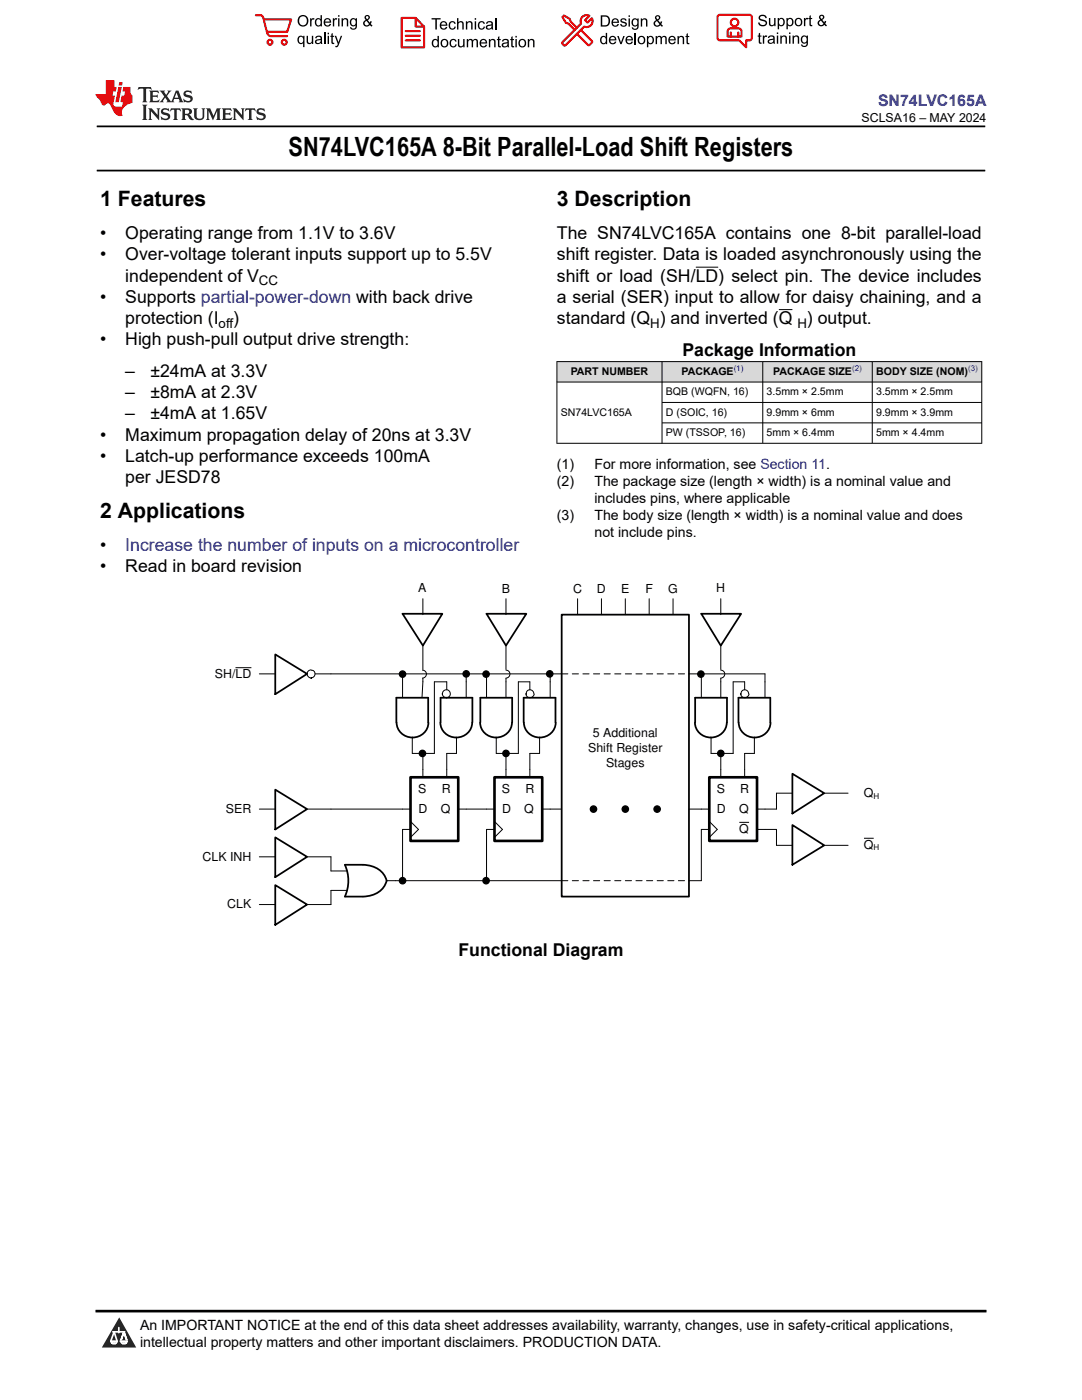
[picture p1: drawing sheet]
<svg xmlns="http://www.w3.org/2000/svg" width="216mm" height="279mm" viewBox="0 0 216 279" stroke-linecap="round" stroke-linejoin="round" font-family="sans-serif">
<path d="M19.3 25.2h177.3M19.3 34h177.3" fill="none" stroke="#000" stroke-width=".35"/>
<path d="M138.8 53.3h4.5M155.4 61.8h2.7" fill="none" stroke="#000" stroke-width=".2"/>
<g fill="#d8d8d8">
<path d="M111.1 72.2h84.8v4h-84.8z" fill-rule="evenodd"/>
<path d="M111.2 72.2h20.8v4h-20.8z" fill-rule="evenodd"/>
<path d="M132.2 72.2h19.9v4h-19.9z" fill-rule="evenodd"/>
<path d="M152.3 72.2h21.7v4h-21.7z" fill-rule="evenodd"/>
<path d="M174.1 72.2h21.7v4h-21.7z" fill-rule="evenodd"/>
</g>
<g fill="none" stroke="#000" stroke-width=".2">
<path d="M111.1 72.2h84.9M111.1 76.2h84.9M111.1 72.1v16.4M132.1 72.1v16.4M152.2 72.1v16.4M174.1 72.1v16.4M195.9 72.1v16.4M111.1 88.5h84.9M132.1 80.3h63.9M132.1 84.4h63.9M84.4 119.5v3.2M101 119.5v3.2"/>
<path d="M47 133.3h3.2M51.8 134.5h3.1M62.9 134.5h49.2M80.3 135.2v4M84.3 133.7a.79 .79 0 0 1 .8 .8 .79 .79 0 0 1-.8 .8M84.4 135.4l-.2 3.8M84.4 128.8v4.8M88.3 138.5a.83 .83 0 0 0 .8 .7 .8 .8 0 0 0 .8-.8 .8 .8 0 0 0-.9-.8 .8 .8 0 0 0-.7 .9M89.1 137.7v-1.6h-2.4v14.3h-4.4v-3.2M93 134.5v4.7M97.1 135.2v4M101 133.7a.79 .79 0 0 1 .8 .8 .79 .79 0 0 1-.8 .8"/>
<path d="M101 128.8v4.8M101 135.4v3.8M104.9 138.5a.81 .81 0 0 0 1 .8 .81 .81 0 0 0 .6-1.2 .81 .81 0 0 0-1.3-.2l-.2 .6M105.7 137.7v-1.6h-2.3v14.3h-4.4v-3.2M109.8 134.5v4.7M84.4 150.4v4.7M91.1 147.2v3.2h-2v4.7M101 150.4v4.7M107.7 147.2v3.2h-2v4.7M51.8 161.5h3.1M51.8 171h3.1M61.3 171h4.7v2.8h3.2"/>
<path d="M61.3 161.5h20.6M69.2 177.7h-3.2v2.8h-4.7M77.2 175.8h34.9M81.9 165.5h-1.6v10.3M81.9 163.9l1.6 1.6-1.6 1.6M91.4 161.5h1.6M97.1 161.5h1.6M98.7 165.5h-1.6v10.3M98.7 163.9l1.6 1.6-1.6 1.6M108.2 161.5h1.6M51.8 180.5h3.1"/>
<circle cx="62.1" cy="134.5" r=".79"/>
</g>
<g fill="none" stroke="#000" stroke-width=".35">
<path d="M54.9 130.6l6.4 3.9-6.4 4zM80.3 122.5h8l-3.9 6.3zM97.1 122.5h7.9l-4 6.3zM54.9 157.6l6.4 3.9-6.4 4zM79.1 144.2v-5h6.3v5M79.1 144.2a3.2 3.2 0 0 0 3.2 3 3.2 3.2 0 0 0 3.2-3M87.9 144.2a3.2 3.2 0 0 0 3.1 3 3.2 3.2 0 0 0 3.2-3M87.9 144.2v-5h6.4v5M95.8 144.2a3.2 3.2 0 0 0 3.2 3 3.2 3.2 0 0 0 3.2-3M95.8 144.2v-5h6.4v5M104.5 144.2v-5h6.3v5M104.5 144.2a3.2 3.2 0 0 0 3.2 3 3.2 3.2 0 0 0 3.2-3"/>
<path d="M54.9 167.1l6.4 3.9-6.4 4.1zM54.9 176.6l6.4 3.9-6.4 4.1zM68.8 172.6a7.6 7.6 0 0 1 0 6.3M68.9 172.6h3.5M68.9 178.9h3.5M72.5 172.6a4.6 4.6 0 0 1 4.7 3.2 4.6 4.6 0 0 1-4.7 3.1"/>
</g>
<g fill="#000">
<circle cx="80.3" cy="134.5" r=".63"/>
<circle cx="93" cy="134.5" r=".63"/>
<circle cx="97" cy="134.5" r=".63"/>
<circle cx="109.7" cy="134.5" r=".63"/>
<circle cx="84.3" cy="150.4" r=".63"/>
<circle cx="101" cy="150.4" r=".63"/>
<circle cx="80.3" cy="175.8" r=".64"/>
<circle cx="97" cy="175.8" r=".64"/>
</g>
<g fill="none" stroke="#000" stroke-width=".25">
<circle cx="80.3" cy="134.5" r=".63"/>
<circle cx="93" cy="134.5" r=".63"/>
<circle cx="97" cy="134.5" r=".63"/>
<circle cx="109.7" cy="134.5" r=".63"/>
<circle cx="84.3" cy="150.4" r=".63"/>
<circle cx="101" cy="150.4" r=".63"/>
<circle cx="80.3" cy="175.8" r=".64"/>
<circle cx="97" cy="175.8" r=".64"/>
</g>
<path d="M81.9 155.1h9.5v12.7h-9.5zM98.7 155.1h9.5v12.7h-9.5z" fill="none" stroke="#000" stroke-width=".53"/>
<path d="M112.1 122.7h25.4v56.2h-25.4z" fill-rule="evenodd" fill="#fff"/>
<path d="M112.1 122.7h25.4v56.2h-25.4zM139.9 122.5h8l-4.1 6.3zM138.7 144.2a3.2 3.2 0 0 0 3.1 3 3.2 3.2 0 0 0 3.2-3M138.7 144.2v-5h6.4v5M147.4 144.2v-5h6.3v5M147.4 144.2a3.2 3.2 0 0 0 3.2 3 3.2 3.2 0 0 0 3.1-3M158.1 154.4l6.4 3.9-6.4 4.1zM158.1 164.6l6.4 4.1-6.4 3.9z" fill="none" stroke="#000" stroke-width=".35"/>
<path d="M112.1 134.5h25.4M112.1 175.8h25.4" fill="none" stroke="#000" stroke-width=".2" stroke-dasharray="1.2 .9"/>
<g fill="#000">
<circle cx="139.9" cy="134.5" r=".63"/>
<circle cx="143.8" cy="150.4" r=".63"/>
<circle cx="118.4" cy="161.5" r=".63"/>
<circle cx="124.8" cy="161.5" r=".63"/>
<circle cx="131.1" cy="161.5" r=".63"/>
</g>
<g fill="none" stroke="#000" stroke-width=".25">
<circle cx="139.9" cy="134.5" r=".63"/>
<circle cx="143.8" cy="150.4" r=".63"/>
<circle cx="118.4" cy="161.5" r=".63"/>
<circle cx="124.8" cy="161.5" r=".63"/>
<circle cx="131.1" cy="161.5" r=".63"/>
</g>
<g fill="none" stroke="#000" stroke-width=".2">
<path d="M115.2 119.5v3.2M120 119.5v3.2M124.8 119.5v3.2M129.5 119.5v3.2M134.3 119.5v3.2M143.8 119.5v3.2M137.5 134.5h15.1v4.7M139.9 135.2v4M143.8 133.7a.79 .79 0 0 1 .8 .8 .79 .79 0 0 1-.8 .8M143.8 128.8v4.8M143.8 135.4v3.8M147.8 138.5a.81 .81 0 0 0 1 .8 .81 .81 0 0 0 .5-1.2 .81 .81 0 0 0-1.3-.2l-.1 .6"/>
<path d="M148.6 137.7v-1.6h-2.3v14.3h-4.4v-3.2M143.8 150.4v4.7M150.5 147.2v3.2h-1.9v4.7M158.1 158.3h-3.2v3.2h-3.8M164.5 158.3h4.7M93 161.5h4.1M109.8 161.5h2.3M137.5 161.5h4M141.5 165.5h-1.6v10.3h-2.4M141.5 163.9l1.6 1.6-1.6 1.6M147.5 164.1h2M151.1 165.5h3.8v3.2h3.2"/>
<path d="M164.5 168.7h4.7M172.4 167.3h1.9"/>
</g>
<path d="M141.5 155.1h9.6v12.7h-9.6z" fill="none" stroke="#000" stroke-width=".53"/>
<path d="M0 0h215.9v23.8h-215.9z" fill-rule="evenodd" fill="#fff"/>
<path d="M27.7 17.4l-.2 .6 .5-.3h.6v.1v2.2l-.2 .4h1l-.2-.4v-2.2v-.1h.5l.5 .3-.1-.6zM29.8 18.1l.2 .4v1.5l-.2 .4h1.9l.1-.6a1.08 1.08 0 0 1-1.3 .2v-.7h.6l.4 .2v-.6l-.4 .2h-.6v-.6l.2-.1a1 1 0 0 1 1 .2l-.1-.5zM31.8 18.1l1 1.1-1 1.2h.9l-.2-.2 .4-.7 .5 .7-.2 .2h1.6l-.2-.2 .1-.4h1l.1 .4-.1 .2h.9l-.2-.3-.8-2h-.5l-1 2.2-.8-1.1 .9-1.1h-.8l.2 .2-.5 .7-.3-.7 .1-.2zM35.2 18.5l.4 1h-.8zM36.8 18.2a.65 .65 0 0 0-.2 .7 .65 .65 0 0 0 .6 .5l.7 .2 .1 .2a.79 .79 0 0 1-.7 .4 .79 .79 0 0 1-.7-.5l.1 .7 .2-.1a.93 .93 0 0 0 1.1 .1 .93 .93 0 0 0 .4-1 1.46 1.46 0 0 0-1.2-.6l-.1-.3a1.09 1.09 0 0 1 1.2 .2l-.2-.6-.1 .1-.6-.2zM28.4 20.9l.2 .4v2.3l-.2 .3h1l-.2-.3v-2.3l.2-.4zM29.6 21.6l.2 .4v1.6l-.2 .3h.8l-.3-.3v-1.4l1.7 1.8v-2l.2-.4h-.8l.2 .2 .1 1.1-1.2-1.3zM32.3 21.8a.65 .65 0 0 0-.2 .7 .65 .65 0 0 0 .7 .4l.6 .2 .1 .2a.79 .79 0 0 1-.7 .4 .79 .79 0 0 1-.7-.5l.1 .7 .2-.1a.93 .93 0 0 0 1.1 .1 .93 .93 0 0 0 .4-.9 1.46 1.46 0 0 0-1.2-.6l-.1-.4a1.09 1.09 0 0 1 1.2 .2l-.2-.6-.1 .1-.6-.1zM34.1 21.6l-.1 .7a.63 .63 0 0 1 .7-.4l.1 1.7-.3 .3h1l-.2-.3v-1.7a.66 .66 0 0 1 .8 .4l-.1-.7zM36.2 21.6l.2 .4v1.6l-.2 .3h.9l-.2-.2v-.7h.5l.1 .2a.79 .79 0 0 0 1.2 .6l-1-.9a.61 .61 0 0 0 .6-.6 .61 .61 0 0 0-.5-.6zM36.9 21.9h.2a.47 .47 0 0 1 .5 .1 .47 .47 0 0 1 .1 .5l-.2 .2h-.6zM38.5 21.6l.2 .2a2.27 2.27 0 0 0 .4 2 1.04 1.04 0 0 0 1.7-.7v-1.3l.2-.2h-.8l.2 .4v1.1a.6 .6 0 0 1-.6 .6 .6 .6 0 0 1-.6-.6v-1.1l.3-.4zM41.1 21.6l.2 .4v1.6l-.2 .3h.7l-.2-.3v-1.5l.9 1.9 .8-1.9v1.5l-.2 .3h1l-.3-.3v-1.6l.3-.4h-.8l-.7 1.5-.7-1.5zM44.3 21.6l.2 .4v1.6l-.2 .3h1.9l.1-.5a1.09 1.09 0 0 1-1.3 .1v-.6h.6l.4 .1v-.6l-.4 .2h-.6v-.6l.2-.1a1.01 1.01 0 0 1 1 .3l-.1-.6zM46.4 21.6l.3 .4v1.6l-.3 .3h.8l-.2-.3v-1.4l1.6 1.8v-2l.2-.4h-.7l.2 .2v1.1l-1.2-1.3zM49 21.6l-.1 .7a.63 .63 0 0 1 .8-.4v1.7l-.3 .3h1l-.2-.3v-1.7a.66 .66 0 0 1 .8 .4l-.1-.7zM51.4 21.8a.65 .65 0 0 0-.2 .7 .65 .65 0 0 0 .6 .4l.6 .2 .2 .2a.79 .79 0 0 1-.8 .4 .79 .79 0 0 1-.6-.5l.1 .7 .2-.1a.93 .93 0 0 0 1 .1 .93 .93 0 0 0 .5-.9 1.46 1.46 0 0 0-1.3-.6l-.1-.4a1.09 1.09 0 0 1 1.3 .2l-.2-.6-.2 .1-.5-.1z" fill="#231f20"/>
<path d="M21.1 16v2.8h-2.1l.1 .3 .9 1a.95 .95 0 0 0 .9 .9 .59 .59 0 0 1 .6-.4 .59 .59 0 0 1 .5 .4l.4 .8a1.59 1.59 0 0 0 2.1 1.3 1.61 1.61 0 0 1 1-2.2l1-.4-.1-1.5a1.59 1.59 0 0 1-.4-1.6h-1.4l-.2 .9h.5l-.1 .8h-.5l-.2 1v.2l.4 .1-.2 .9h-.6a.73 .73 0 0 1-1.1-.7l.3-1.5h-.5l.2-.8h.5l.2-.9h-.5v-1.4zM23.6 17.4l-.6 3h.7l.6-3zM23.8 16.4l-.1 .7h.7l.1-.7z" fill="#ed1c24"/>
<g fill="#000">
<path d="M59.4 4.2a1.12 1.12 0 0 1 2.2 0 1.12 1.12 0 0 1-2.2 0zM59.9 3.5a.89 .89 0 0 0-.1 1.1 .89 .89 0 0 0 1.1 .4 .88 .88 0 0 0 .3-1.3 .88 .88 0 0 0-1.3-.2z" fill-rule="evenodd"/>
<path d="M59.5 7.3l.5-.2 .5 .3v-.3h.3v2.3h-.3v-.8a.74 .74 0 0 1-1 0 .74 .74 0 0 1-.1-1zM59.8 7.5a.57 .57 0 0 0-.2 .7 .57 .57 0 0 0 .8 .2 .57 .57 0 0 0 .1-.7 .57 .57 0 0 0-.7-.2z" fill-rule="evenodd"/>
<path d="M61.9 3.6h.2v.3l.2-.2 .3-.1 .2 .1-.1 .3a.36 .36 0 0 0-.5 0 .36 .36 0 0 0 0 .4v.9h-.3z" fill-rule="evenodd"/>
<path d="M61.2 7.1h.3v.9a.41 .41 0 0 0 .4 .6 .41 .41 0 0 0 .3-.6v-.9h.3v1.7h-.2v-.3a.58 .58 0 0 1-.7 .3 .58 .58 0 0 1-.4-.6z" fill-rule="evenodd"/>
<path d="M63 3.8l.5-.2 .5 .2v-.8h.2v2.3h-.2v-.2a.75 .75 0 0 1-1-.1 .75 .75 0 0 1-.1-1zM63.2 4a.57 .57 0 0 0-.1 .7 .57 .57 0 0 0 .8 .2 .57 .57 0 0 0 .1-.7 .57 .57 0 0 0-.8-.2z" fill-rule="evenodd"/>
<path d="M63 7.3a.74 .74 0 0 1 1-.1 .74 .74 0 0 1 .3 .9v.7h-.3v-.2a.57 .57 0 0 1-.8 .2 .57 .57 0 0 1-.2-.8l1-.3a.41 .41 0 0 0-.4-.4 .41 .41 0 0 0-.4 .4l-.3-.1zM63.2 8.2a.35 .35 0 0 0 .2 .5 .35 .35 0 0 0 .5-.3l.1-.4z" fill-rule="evenodd"/>
<path d="M65.4 6.5h.3v.3h-.3zM65.4 7.1h.3v1.7h-.3z" fill-rule="evenodd"/>
<path d="M64.8 3.8a.76 .76 0 0 1 .9-.1 .76 .76 0 0 1 .4 .8h-1.2a.47 .47 0 0 0 .3 .6 .47 .47 0 0 0 .6-.4l.3 .1a.82 .82 0 0 1-1.3 .3 .82 .82 0 0 1 0-1.3zM65 4l-.1 .3h.9l-.3-.4z" fill-rule="evenodd"/>
<path d="M66.4 3.6h.3v.3l.1-.2 .4-.1 .1 .1-.1 .3a.36 .36 0 0 0-.4 0 .36 .36 0 0 0-.1 .4v.9h-.3z" fill-rule="evenodd"/>
<path d="M66.1 6.7l.3-.1v.5h.3v.3h-.3v.9l.1 .2h.2v.3a.41 .41 0 0 1-.4-.1 .41 .41 0 0 1-.2-.4v-.9h-.2v-.3h.2z" fill-rule="evenodd"/>
<path d="M66.8 7.1h.3l.4 1.4 .5-1.4h.3l-.6 1.7a.57 .57 0 0 1-.8 .6v-.3a.37 .37 0 0 0 .5-.3z" fill-rule="evenodd"/>
<path d="M67.5 3h.2v.3h-.2zM67.5 3.6h.2v1.7h-.2z" fill-rule="evenodd"/>
<path d="M68.2 3.6h.2v.3a.58 .58 0 0 1 .7-.3 .58 .58 0 0 1 .4 .7v1h-.3v-1a.4 .4 0 0 0-.4-.5 .4 .4 0 0 0-.4 .6v.9h-.2z" fill-rule="evenodd"/>
<path d="M70 3.8l.5-.2 .5 .2v-.2h.2v1.5a.71 .71 0 0 1-.5 .8 .71 .71 0 0 1-.8-.5h.2a.46 .46 0 0 0 .6 .3 .46 .46 0 0 0 .3-.6 .78 .78 0 0 1-1.1-.2 .78 .78 0 0 1 .1-1.1zM70.2 4a.53 .53 0 0 0-.1 .8 .53 .53 0 0 0 .8 0 .54 .54 0 0 0 0-.7 .54 .54 0 0 0-.7-.1z" fill-rule="evenodd"/>
<path d="M72.9 3.1a.53 .53 0 0 1 .8 .1 .53 .53 0 0 1-.3 .8l.4 .5 .1-.3 .3 .1-.2 .5 .3 .3-.2 .2-.3-.3a.71 .71 0 0 1-1.2 .1 .71 .71 0 0 1 .4-1.1l-.3-.5zM73 3.5a.3 .3 0 0 0 .6 0 .3 .3 0 0 0-.6 0zM72.9 4.3a.45 .45 0 0 0 0 .7 .45 .45 0 0 0 .7-.2l-.5-.6z" fill-rule="evenodd"/>
<path d="M86.1 3.6h1.8v.3h-.7v2h-.3v-2h-.8z" fill-rule="evenodd"/>
<path d="M86.3 8l.5-.2 .5 .2v-.8h.3v2.2h-.3v-.2a.76 .76 0 0 1-1 0 .76 .76 0 0 1-.1-1zM86.6 8.1a.58 .58 0 0 0-.2 .8 .58 .58 0 0 0 .8 .2 .58 .58 0 0 0 .1-.8 .58 .58 0 0 0-.7-.2z" fill-rule="evenodd"/>
<path d="M88.2 7.9a.81 .81 0 0 1 1.1 .2 .81 .81 0 0 1-.2 1.1 .81 .81 0 0 1-1.1-.1l-.1-.8zM88.3 8.1a.57 .57 0 0 0 0 .9 .57 .57 0 0 0 .8 0 .57 .57 0 0 0 0-.8 .57 .57 0 0 0-.8-.1z" fill-rule="evenodd"/>
<path d="M88 4.4a.77 .77 0 0 1 .9-.1 .77 .77 0 0 1 .4 .8h-1.3a.48 .48 0 0 0 .4 .6 .48 .48 0 0 0 .6-.3h.3a.83 .83 0 0 1-1.3 .4 .83 .83 0 0 1 0-1.4zM88.2 4.6l-.2 .3h1l-.3-.4z" fill-rule="evenodd"/>
<path d="M89.7 4.4a.7 .7 0 0 1 1.2 .3l-.2 .1a.45 .45 0 0 0-.6-.3 .45 .45 0 0 0-.3 .6 .45 .45 0 0 0 .3 .6 .45 .45 0 0 0 .6-.4h.3a.76 .76 0 0 1-1.1 .6 .76 .76 0 0 1-.3-1.1z" fill-rule="evenodd"/>
<path d="M89.9 8a.7 .7 0 0 1 1.2 .3h-.3a.45 .45 0 0 0-.5-.3 .45 .45 0 0 0-.3 .6 .45 .45 0 0 0 .3 .6 .45 .45 0 0 0 .6-.4l.2 .1a.76 .76 0 0 1-1 .5 .76 .76 0 0 1-.4-1.1z" fill-rule="evenodd"/>
<path d="M91.2 3.6h.3v.8a.59 .59 0 0 1 .7-.2 .59 .59 0 0 1 .3 .7v1h-.2v-1a.4 .4 0 0 0-.5-.4 .4 .4 0 0 0-.3 .5v.9h-.3z" fill-rule="evenodd"/>
<path d="M91.4 7.8h.2v.9a.41 .41 0 0 0 .5 .5 .41 .41 0 0 0 .3-.5v-.9h.3v1.6h-.3v-.2a.58 .58 0 0 1-.7 .3 .58 .58 0 0 1-.3-.7z" fill-rule="evenodd"/>
<path d="M93 4.2h.2v.3a.59 .59 0 0 1 .7-.3 .59 .59 0 0 1 .4 .7v1h-.3v-1a.41 .41 0 0 0-.4-.5 .41 .41 0 0 0-.4 .6v.9h-.2z" fill-rule="evenodd"/>
<path d="M93.1 7.8h.3v.2a.56 .56 0 0 1 1 0 .54 .54 0 0 1 .6-.2 .54 .54 0 0 1 .4 .5v1.1h-.3v-1a.34 .34 0 0 0-.3-.4 .34 .34 0 0 0-.4 .3v1.1h-.3v-1a.38 .38 0 0 0-.5-.4 .38 .38 0 0 0-.2 .6v.8h-.3z" fill-rule="evenodd"/>
<path d="M94.7 3.6h.3v.3h-.3zM94.7 4.2h.3v1.7h-.3z" fill-rule="evenodd"/>
<path d="M95.5 4.4a.7 .7 0 0 1 1.3 .3l-.3 .1a.45 .45 0 0 0-.6-.3 .45 .45 0 0 0-.3 .6 .45 .45 0 0 0 .3 .6 .45 .45 0 0 0 .6-.4h.3a.76 .76 0 0 1-1.1 .6 .76 .76 0 0 1-.3-1.1z" fill-rule="evenodd"/>
<path d="M95.9 8a.77 .77 0 0 1 .9-.2 .77 .77 0 0 1 .4 .9h-1.2a.48 .48 0 0 0 .3 .5 .48 .48 0 0 0 .6-.3h.3a.83 .83 0 0 1-1.3 .4 .83 .83 0 0 1 0-1.3zM96.1 8.1l-.1 .4h.9l-.2-.5z" fill-rule="evenodd"/>
<path d="M97.5 7.8h.3v.2a.59 .59 0 0 1 .7-.2 .59 .59 0 0 1 .4 .6v1h-.3v-1a.41 .41 0 0 0-.5-.4 .41 .41 0 0 0-.3 .5v.9h-.3z" fill-rule="evenodd"/>
<path d="M97.1 4.4a.74 .74 0 0 1 1-.1 .74 .74 0 0 1 .3 .9v.7h-.3v-.2a.59 .59 0 0 1-.8 .2 .59 .59 0 0 1-.3-.8l1.1-.3a.42 .42 0 0 0-.4-.4 .42 .42 0 0 0-.5 .4l-.2-.1zM97.3 5.3a.36 .36 0 0 0 .2 .5 .36 .36 0 0 0 .5-.2l.1-.5z" fill-rule="evenodd"/>
<path d="M99.4 7.4l.2-.2v.6h.3v.2h-.3v1l.1 .2h.2l.1 .2a.41 .41 0 0 1-.5 0 .41 .41 0 0 1-.1-.4v-1h-.2v-.2h.2z" fill-rule="evenodd"/>
<path d="M100.3 8a.74 .74 0 0 1 .9-.2 .74 .74 0 0 1 .3 .9l.1 .7h-.3v-.2a.59 .59 0 0 1-.8 .3 .59 .59 0 0 1-.3-.8l1-.3a.42 .42 0 0 0-.3-.4 .42 .42 0 0 0-.5 .3h-.3zM100.5 8.8a.36 .36 0 0 0 .1 .5 .36 .36 0 0 0 .5-.2l.2-.5z" fill-rule="evenodd"/>
<path d="M102 7.4l.3-.2v.6h.3v.2h-.3v1l.1 .2h.2v.2a.41 .41 0 0 1-.5 0 .41 .41 0 0 1-.1-.4v-1h-.2v-.2h.2z" fill-rule="evenodd"/>
<path d="M102.8 7.2h.3v.3h-.3zM102.8 7.8h.3v1.6h-.3z" fill-rule="evenodd"/>
<path d="M103.7 7.9a.81 .81 0 0 1 1.1 .2 .81 .81 0 0 1-.1 1.1 .81 .81 0 0 1-1.2-.1v-.8zM103.9 8.1a.57 .57 0 0 0-.1 .9 .57 .57 0 0 0 .8 0 .57 .57 0 0 0 0-.8 .57 .57 0 0 0-.7-.1z" fill-rule="evenodd"/>
<path d="M105.3 7.8h.3v.2a.59 .59 0 0 1 .7-.2 .59 .59 0 0 1 .4 .6v1h-.3v-1a.41 .41 0 0 0-.5-.4 .41 .41 0 0 0-.3 .5v.9h-.3z" fill-rule="evenodd"/>
<path d="M119.9 3.1h.7a1.12 1.12 0 0 1 1.1 1.1 1.12 1.12 0 0 1-1 1.1h-.8zM120.2 3.3v1.7h.4a.86 .86 0 0 0 .8-.8 .86 .86 0 0 0-.8-.9z" fill-rule="evenodd"/>
<path d="M119.9 7.4l.5-.3 .5 .3v-.8h.2v2.2h-.2v-.2a.75 .75 0 0 1-1 0 .75 .75 0 0 1-.1-1zM120.1 7.5a.57 .57 0 0 0-.1 .8 .57 .57 0 0 0 .8 .2 .57 .57 0 0 0 .1-.8 .57 .57 0 0 0-.8-.2z" fill-rule="evenodd"/>
<path d="M121.7 7.4a.76 .76 0 0 1 .9-.2 .76 .76 0 0 1 .4 .9h-1.2a.47 .47 0 0 0 .3 .5 .47 .47 0 0 0 .6-.3h.3a.82 .82 0 0 1-1.3 .4 .82 .82 0 0 1 0-1.3zM121.9 7.5l-.1 .3h.9l-.3-.4z" fill-rule="evenodd"/>
<path d="M122.2 3.9a.76 .76 0 0 1 .9-.2 .76 .76 0 0 1 .4 .9h-1.2a.47 .47 0 0 0 .4 .5 .47 .47 0 0 0 .5-.3h.3a.82 .82 0 0 1-1.3 .4 .82 .82 0 0 1 0-1.3zM122.5 4l-.2 .3h.9l-.2-.4z" fill-rule="evenodd"/>
<path d="M123.9 3.8a.71 .71 0 0 1 1.1 .3h-.2a.32 .32 0 0 0-.4-.3 .32 .32 0 0 0-.3 .4h.1a.75 .75 0 0 1 .9 .8 .72 .72 0 0 1-.7 .3 .72 .72 0 0 1-.7-.5h.3a.36 .36 0 0 0 .4 .4 .36 .36 0 0 0 .3-.5 .8 .8 0 0 1-.9-.7z" fill-rule="evenodd"/>
<path d="M123.2 7.2h.3l.4 1.3 .5-1.3h.3l-.7 1.6h-.2z" fill-rule="evenodd"/>
<path d="M125.4 3.1h.3v.3h-.3zM125.4 3.7h.3v1.6h-.3z" fill-rule="evenodd"/>
<path d="M125 7.4a.76 .76 0 0 1 .9-.2 .76 .76 0 0 1 .4 .9h-1.2a.47 .47 0 0 0 .3 .5 .47 .47 0 0 0 .6-.3h.3a.82 .82 0 0 1-1.3 .4 .82 .82 0 0 1 0-1.3zM125.2 7.5l-.1 .3h.9l-.2-.4z" fill-rule="evenodd"/>
<path d="M126.2 3.9l.5-.3 .5 .3v-.2h.2v1.4a.71 .71 0 0 1-.5 .8 .71 .71 0 0 1-.8-.5l.2 .1a.46 .46 0 0 0 .6 .2 .46 .46 0 0 0 .3-.6 .78 .78 0 0 1-1.1-.1 .78 .78 0 0 1 .1-1.1zM126.4 4a.53 .53 0 0 0-.1 .8 .53 .53 0 0 0 .8 0 .54 .54 0 0 0 0-.7 .54 .54 0 0 0-.7-.1z" fill-rule="evenodd"/>
<path d="M127.5 7.3a.8 .8 0 0 1 1.1 .2 .8 .8 0 0 1-.1 1.1 .8 .8 0 0 1-1.2-.1v-.8zM127.7 7.5a.56 .56 0 0 0-.1 .9 .56 .56 0 0 0 .8-.1 .56 .56 0 0 0 0-.7 .56 .56 0 0 0-.7-.1z" fill-rule="evenodd"/>
<path d="M127.9 3.7h.2v.2a.58 .58 0 0 1 .7-.2 .58 .58 0 0 1 .4 .6v1h-.3v-1a.4 .4 0 0 0-.4-.4 .4 .4 0 0 0-.4 .5v.9h-.2z" fill-rule="evenodd"/>
<path d="M129.1 7.2h.2v.2a.72 .72 0 0 1 1-.1 .72 .72 0 0 1 .2 1 .64 .64 0 0 1-.5 .5 .64 .64 0 0 1-.6-.2v.8h-.3zM129.5 7.5a.56 .56 0 0 0-.2 .8 .56 .56 0 0 0 .8 .2 .56 .56 0 0 0 .1-.8 .56 .56 0 0 0-.7-.2z" fill-rule="evenodd"/>
<path d="M130.8 7.2h.3v.2a.55 .55 0 0 1 .9 0 .53 .53 0 0 1 .6-.3 .53 .53 0 0 1 .4 .6v1.1h-.2v-1a.34 .34 0 0 0-.3-.4 .34 .34 0 0 0-.4 .3v1.1h-.3v-1a.37 .37 0 0 0-.5-.4 .37 .37 0 0 0-.2 .6v.8h-.3z" fill-rule="evenodd"/>
<path d="M130.8 3.2a.53 .53 0 0 1 .9 .1 .53 .53 0 0 1-.4 .8l.4 .5 .2-.4 .2 .1-.2 .5 .4 .3-.2 .3-.3-.4a.71 .71 0 0 1-1.2 .1 .71 .71 0 0 1 .3-1.1l-.2-.5zM130.9 3.6a.3 .3 0 0 0 .6 0 .3 .3 0 0 0-.6 0zM130.9 4.3a.45 .45 0 0 0 0 .7 .45 .45 0 0 0 .7-.2l-.5-.6z" fill-rule="evenodd"/>
<path d="M133.6 7.4a.76 .76 0 0 1 .9-.2 .76 .76 0 0 1 .3 .9h-1.2a.47 .47 0 0 0 .4 .5 .47 .47 0 0 0 .6-.3h.2a.82 .82 0 0 1-1.2 .4 .82 .82 0 0 1 0-1.3zM133.8 7.5l-.2 .3h1l-.3-.4z" fill-rule="evenodd"/>
<path d="M135.2 7.2h.2v.2a.58 .58 0 0 1 .7-.2 .58 .58 0 0 1 .4 .6v1h-.3v-1a.4 .4 0 0 0-.4-.4 .4 .4 0 0 0-.3 .5v.9h-.3z" fill-rule="evenodd"/>
<path d="M137 6.8l.3-.2v.6h.2v.2h-.2v1v.2h.2l.1 .2a.41 .41 0 0 1-.5 0 .41 .41 0 0 1-.1-.5v-.9h-.2v-.2h.2z" fill-rule="evenodd"/>
<path d="M151.6 3.1a.88 .88 0 0 1 1.4 .5h-.3a.49 .49 0 0 0-.5-.5 .49 .49 0 0 0-.5 .6l.1 .1a1.06 1.06 0 0 1 1.2 1 .95 .95 0 0 1-.9 .4 .95 .95 0 0 1-.8-.7h.3a.58 .58 0 0 0 .6 .5 .58 .58 0 0 0 .5-.6l-.2-.1a.95 .95 0 0 1-1.1-.9z" fill-rule="evenodd"/>
<path d="M151.4 6.7l.3-.2v.6h.2v.2h-.2v1v.2h.2l.1 .2a.41 .41 0 0 1-.5 0 .41 .41 0 0 1-.1-.5v-.9h-.2v-.2h.2z" fill-rule="evenodd"/>
<path d="M152.2 7.1h.3v.2l.1-.2h.4h.1l-.1 .3a.36 .36 0 0 0-.4 0 .36 .36 0 0 0-.1 .5v.8h-.3z" fill-rule="evenodd"/>
<path d="M153.3 7.3a.74 .74 0 0 1 1-.2 .74 .74 0 0 1 .3 .9l.1 .7h-.3l-.1-.2a.57 .57 0 0 1-.8 .3 .57 .57 0 0 1-.1-.9l.9-.2a.41 .41 0 0 0-.4-.4 .41 .41 0 0 0-.4 .3h-.3zM153.5 8.1a.35 .35 0 0 0 .2 .5 .35 .35 0 0 0 .5-.2l.1-.5z" fill-rule="evenodd"/>
<path d="M153.4 3.6h.3v.9a.41 .41 0 0 0 .4 .5 .41 .41 0 0 0 .4-.5v-.9h.2v1.6h-.2v-.2a.58 .58 0 0 1-.7 .2 .58 .58 0 0 1-.4-.6z" fill-rule="evenodd"/>
<path d="M155 6.5h.3v.3h-.3zM155 7.1h.3v1.6h-.3z" fill-rule="evenodd"/>
<path d="M155.2 3.6h.2v.2a.72 .72 0 0 1 1-.1 .72 .72 0 0 1 .2 1 .64 .64 0 0 1-.5 .5 .64 .64 0 0 1-.6-.2v.8h-.3zM155.6 3.9a.56 .56 0 0 0-.2 .8 .56 .56 0 0 0 .8 .2 .56 .56 0 0 0 .1-.8 .56 .56 0 0 0-.7-.2z" fill-rule="evenodd"/>
<path d="M155.7 7.1h.3v.2a.58 .58 0 0 1 .7-.2 .58 .58 0 0 1 .3 .6v1h-.3v-1a.4 .4 0 0 0-.4-.4 .4 .4 0 0 0-.3 .5v.9h-.3z" fill-rule="evenodd"/>
<path d="M156.9 3.6h.3v.2a.72 .72 0 0 1 .9-.1 .72 .72 0 0 1 .2 1 .64 .64 0 0 1-.4 .5 .64 .64 0 0 1-.7-.2v.8h-.3zM157.3 3.9a.56 .56 0 0 0-.1 .8 .56 .56 0 0 0 .7 .2 .56 .56 0 0 0 .2-.8 .56 .56 0 0 0-.8-.2z" fill-rule="evenodd"/>
<path d="M157.4 6.5h.3v.3h-.3zM157.4 7.1h.3v1.6h-.3z" fill-rule="evenodd"/>
<path d="M158.1 7.1h.3v.2a.58 .58 0 0 1 .7-.2 .58 .58 0 0 1 .4 .6v1h-.3v-1a.4 .4 0 0 0-.5-.4 .4 .4 0 0 0-.3 .5v.9h-.3z" fill-rule="evenodd"/>
<path d="M158.8 3.7a.8 .8 0 0 1 1.1 .2 .8 .8 0 0 1-.1 1.1 .8 .8 0 0 1-1.1-.1l-.1-.8zM159 3.9a.56 .56 0 0 0-.1 .9 .56 .56 0 0 0 .9 0 .56 .56 0 0 0-.1-.8 .56 .56 0 0 0-.7-.1z" fill-rule="evenodd"/>
<path d="M160 7.3l.5-.2 .5 .2v-.2h.2v1.4a.71 .71 0 0 1-.5 .9 .71 .71 0 0 1-.9-.5h.3a.46 .46 0 0 0 .6 .2 .46 .46 0 0 0 .2-.6 .78 .78 0 0 1-1-.1 .78 .78 0 0 1 .1-1.1zM160.2 7.4a.53 .53 0 0 0-.1 .8 .53 .53 0 0 0 .8 0 .54 .54 0 0 0 0-.7 .54 .54 0 0 0-.7-.1z" fill-rule="evenodd"/>
<path d="M160.4 3.6h.3v.2l.1-.2h.4h.1l-.1 .3a.36 .36 0 0 0-.4 0 .36 .36 0 0 0-.1 .5v.8h-.3z" fill-rule="evenodd"/>
<path d="M161.5 3.2l.3-.2v.6h.3v.2h-.3v1v.2h.3v.2a.41 .41 0 0 1-.5 0 .41 .41 0 0 1-.1-.5v-.9h-.2v-.2h.2z" fill-rule="evenodd"/>
<path d="M163.6 3.1a.53 .53 0 0 1 .8 .1 .53 .53 0 0 1-.3 .8l.4 .5 .1-.3h.3l-.2 .5 .3 .3-.2 .3-.3-.3a.71 .71 0 0 1-1.2 .1 .71 .71 0 0 1 .4-1.2l-.3-.5zM163.7 3.5a.3 .3 0 0 0 .5 0 .3 .3 0 0 0-.5 0zM163.6 4.2a.45 .45 0 0 0 0 .8 .45 .45 0 0 0 .7-.3l-.5-.6z" fill-rule="evenodd"/>
</g>
<path d="M64.8 6.5v2.3M98.9 3.6v2.3M126.8 6.6v2.2" fill="none" stroke="#000" stroke-width=".28"/>
<g fill="none" stroke="#de0000" stroke-width=".42">
<path d="M51.1 3l1 .1a1.4 1.4 0 0 1 .6 1.2l.7 2.5a.95 .95 0 0 0 1.1 .4h2.8M52.7 3.9h5.4l-.8 2.4h-4M80.1 3.6h2.8v1.7h1.7v4.2h-4.5zM81 7.1h2.8M81 6.2h2.8M81 8.1h2.8M82.9 3.6l1.7 1.7M115.1 5.5l-1.3-1.2-.1-.5-1.2-.7-.3 .3 .7 1.1 .5 .2 1.3 1.3M115.9 6l2.2 2.2v.3l-.5 .5h-.3l-2.2-2.2zM115.9 6l.7-.7a1.19 1.19 0 0 0 1.3-.3 1.19 1.19 0 0 0 .2-1.4l-.9 .9-.4-.5 .8-.8a1.19 1.19 0 0 0-1.4 .1 1.19 1.19 0 0 0-.2 1.4l-3.8 3.7v.3l.3 .3h.3l2.3-2.2M143.2 3.2l.4-.2h6l.4 .2v4.4l-.2 .4-.9 .1v1.3l-1.4-1.3h-3.9l-.4-.3zM145.4 5.8l.4-.1h1.6a.61 .61 0 0 1 .6 .6v1h-2.8v-1z"/>
<path d="M145.8 6.5v.8M147.3 6.5v.8"/>
<circle cx="53.9" cy="8.4" r=".49"/>
<circle cx="56.7" cy="8.4" r=".49"/>
<circle cx="146.6" cy="4.5" r=".75"/>
</g>
<path d="M0 261.4h215.9v18h-215.9z" fill-rule="evenodd" fill="#fff"/>
<path d="M23.8 262.9l3.4 6h-6.9z" fill="#231f20"/>
<path d="M22.1 267.7h1.3l-.4 .5h-.3a.55 .55 0 0 1-.6-.5z" fill-rule="evenodd" fill="#fff"/>
<path d="M22.1 267.7h1.3l-.4 .5h-.3a.55 .55 0 0 1-.6-.5z" fill="none" stroke="#231f20" stroke-width=".34"/>
<path d="M22.1 267.7h1.3l-.4 .5h-.5zM22.6 265.8h.1M22.6 265.8h2.3zM23.7 265.9h.1M23.7 264.9v1zM24 267.7h.1" fill="none" stroke="#fff" stroke-width=".34"/>
<path d="M24.7 265.8l-.7 1.9z" fill="#fff"/>
<path d="M24.7 265.8l-.7 1.9z" fill="none" stroke="#fff" stroke-width=".34"/>
<path d="M24.7 265.8l.7 1.9z" fill="#fff"/>
<path d="M22.8 265.8l-.7 1.9zM22.8 265.8l.6 1.9zM24.7 265.8l.7 1.9zM25.3 267.7h.1" fill="none" stroke="#fff" stroke-width=".34"/>
<path d="M24.1 267.7h1.3a.65 .65 0 0 1-.6 .5 .65 .65 0 0 1-.7-.5z" fill-rule="evenodd" fill="#fff"/>
<path d="M24.1 267.7h1.3a.65 .65 0 0 1-.6 .5 .65 .65 0 0 1-.7-.5z" fill="none" stroke="#231f20" stroke-width=".34"/>
<path d="M24 267.7h.1M24.1 267.7h1.3l-.4 .5h-.5z" fill="none" stroke="#fff" stroke-width=".34"/>
<path d="M19 261.7h177.8" fill="none" stroke="#000" stroke-width=".53"/>
<text font-size="5.3" x="57.6" y="31.2">SN74LVC165A 8-Bit Parallel-Load Shift Registers</text>
<g font-size="4.2">
<text x="20" y="41.2">1 Features</text>
<text x="111.1" y="41.2">3 Description</text>
<text x="20" y="103.4">2 Applications</text>
</g>
<g font-size="3.5">
<text x="20" y="47.7">•</text>
<text x="25" y="47.7">Operating range from 1.1V to 3.6V</text>
<text x="111.1" y="47.7">The SN74LVC165A contains one 8-bit parallel-load</text>
<text x="20" y="52">•</text>
<text x="25" y="52">Over-voltage tolerant inputs support up to 5.5V</text>
<text x="111.1" y="52">shift register. Data is loaded asynchronously using the</text>
<text x="25" y="56.2">independent of V</text>
<text x="111.1" y="56.2">shift or load (SH/LD) select pin. The device includes</text>
<text x="20" y="60.4">•</text>
<text x="25" y="60.4">Supports partial-power-down with back drive</text>
<text x="25" y="64.7">protection (I</text>
<text x="46.5" y="64.7">)</text>
<text x="111.1" y="60.4">a serial (SER) input to allow for daisy chaining, and a</text>
<text x="111.1" y="64.7">standard (Q ) and inverted (Q</text>
<text x="161" y="64.7">) output.</text>
<text x="20" y="68.9">•</text>
<text x="25" y="68.9">High push-pull output drive strength:</text>
<text x="136.2" y="71">Package Information</text>
<text x="25" y="75.2">–</text>
<text x="30" y="75.2">±24mA at 3.3V</text>
<text x="25" y="79.5">–</text>
<text x="25" y="83.7">–</text>
<text x="30" y="79.5">±8mA at 2.3V</text>
<text x="30" y="83.7">±4mA at 1.65V</text>
<text x="20" y="87.9">•</text>
<text x="25" y="87.9">Maximum propagation delay of 20ns at 3.3V</text>
<text x="20" y="92.2">•</text>
<text x="25" y="92.2">Latch-up performance exceeds 100mA</text>
<text x="25" y="96.4">per JESD78</text>
<text x="20" y="110">•</text>
<text x="20" y="114.2">•</text>
<text x="25" y="114.2">Read in board revision</text>
<text x="91.5" y="190.8">Functional Diagram</text>
</g>
<text font-size="3.5" fill="#00f" x="25" y="110">Increase the number of inputs on a microcontroller</text>
<text font-size="3.2" fill="#00f" x="175.2" y="21.1">SN74LVC165A</text>
<g font-size="2.8">
<text x="111.1" y="93.6">(1)</text>
<text x="118.6" y="93.6">For more information, see Section 11.</text>
<text x="111.1" y="97">(2)</text>
<text x="118.6" y="97">The package size (length × width) is a nominal value and</text>
<text x="118.6" y="100.4">includes pins, where applicable</text>
<text x="111.1" y="103.8">(3)</text>
<text x="118.6" y="103.8">The body size (length × width) is a nominal value and does</text>
<text x="118.6" y="107.2">not include pins.</text>
<text x="27.9" y="265.5">An IMPORTANT NOTICE at the end of this data sheet addresses availability, warranty, changes, use in safety-critical applications,</text>
<text x="27.9" y="268.9">intellectual property matters and other important disclaimers. PRODUCTION DATA.</text>
</g>
<g font-size="2.6">
<text x="51.7" y="56.9">CC</text>
<text x="43.6" y="65.4">off</text>
<text x="129.8" y="65.4">H</text>
<text x="159.1" y="65.4">H</text>
</g>
<g font-size="2.5">
<text x="171.9" y="24.3">SCLSA16 – MAY 2024</text>
<text x="83.5" y="118.2">A</text>
<text x="100.1" y="118.3">B</text>
<text x="114.4" y="118.3">C</text>
<text x="119.1" y="118.3">D</text>
<text x="124" y="118.3">E</text>
<text x="128.8" y="118.3">F</text>
<text x="133.3" y="118.3">G</text>
<text x="142.9" y="118.2">H</text>
<text x="42.9" y="135.2">SH/LD</text>
<text x="118.3" y="147.1">5 Additional</text>
<text x="117.4" y="150.1">Shift Register</text>
<text x="120.9" y="153">Stages</text>
<text x="83.5" y="158.2">S</text>
<text x="88.2" y="158.2">R</text>
<text x="100.1" y="158.2">S</text>
<text x="104.8" y="158.2">R</text>
<text x="143" y="158.2">S</text>
<text x="147.7" y="158.2">R</text>
<text x="172.4" y="159">Q</text>
<text x="45.1" y="162.2">SER</text>
<text x="83.5" y="162.2">D</text>
<text x="87.9" y="162.2">Q</text>
<text x="100.2" y="162.2">D</text>
<text x="104.6" y="162.2">Q</text>
<text x="143" y="162.2">D</text>
<text x="147.5" y="162.2">Q</text>
<text x="147.5" y="166.2">Q</text>
<text x="40.4" y="171.7">CLK INH</text>
<text x="172.4" y="169.4">Q</text>
<text x="45.4" y="181.3">CLK</text>
</g>
<g font-size="2.1">
<text x="113.9" y="74.8">PART NUMBER</text>
<text x="136" y="74.8">PACKAGE</text>
<text x="154.3" y="74.8">PACKAGE SIZE</text>
<text x="174.8" y="74.8">BODY SIZE (NOM)</text>
<text x="111.9" y="83">SN74LVC165A</text>
<text x="132.9" y="78.9">BQB (WQFN, 16)</text>
<text x="132.9" y="83">D (SOIC, 16)</text>
<text x="153" y="78.9">3.5mm × 2.5mm</text>
<text x="153" y="83">9.9mm × 6mm</text>
<text x="174.8" y="78.9">3.5mm × 2.5mm</text>
<text x="174.8" y="83">9.9mm × 3.9mm</text>
<text x="132.9" y="87">PW (TSSOP, 16)</text>
<text x="153" y="87">5mm × 6.4mm</text>
<text x="174.8" y="87">5mm × 4.4mm</text>
</g>
<g font-size="1.6" fill="#00f">
<text x="146.4" y="74.1">(1)</text>
<text x="170" y="74.1">(2)</text>
<text x="193.2" y="74.1">(3)</text>
</g>
<g font-size="1.6">
<text x="174.3" y="159.4">H</text>
<text x="174.3" y="169.7">H</text>
</g>
</svg>
